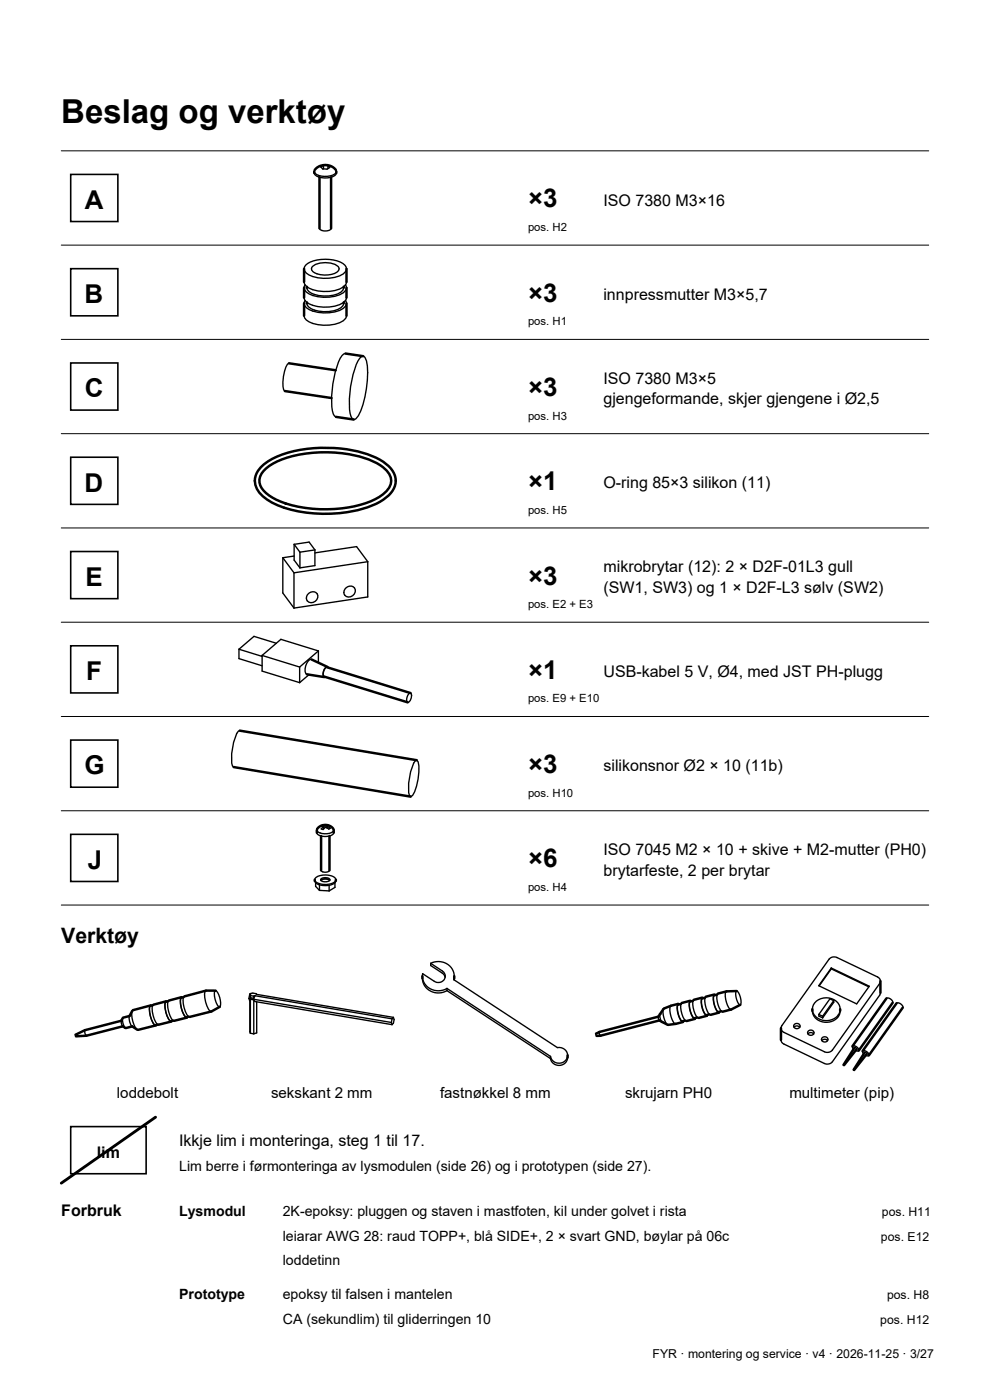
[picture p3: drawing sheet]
<svg xmlns="http://www.w3.org/2000/svg" width="210mm" height="297mm" viewBox="0 0 210 297" stroke-linecap="round" stroke-linejoin="round" font-family="sans-serif">
<path d="M13 32h184" fill="none" stroke="#000" stroke-width=".21"/>
<path d="M15 37h10v10h-10z" fill="#fff" stroke="#000" stroke-width=".34"/>
<path d="M66.7 36.7a1.94 1.94 0 0 0 2.1 1.1 2.49 2.49 0 0 0 2.5-1v-.1M66.8 36a.83 .83 0 0 0 .8 1.2 3.4 3.4 0 0 0 3.7-.7l-.1-.5M68.6 35.1l-.5 .3 .3 .4 1 .1 .5-.4-.3-.4M68.6 35.1h1M68.6 35.1v.7M69.6 35.1v.7M67.8 48.5a1.64 1.64 0 0 0 2.4 0" fill="none" stroke="#000" stroke-width=".29"/>
<path d="M66.7 36.4v.3M66.8 36a2.92 2.92 0 0 1 4.4 0M67.8 37.6v10.9M70.2 37.6v10.9M71.3 36.4v.3" fill="none" stroke="#000" stroke-width=".53"/>
<path d="M13 52h184" fill="none" stroke="#000" stroke-width=".21"/>
<path d="M15 57h10v10h-10z" fill="#fff" stroke="#000" stroke-width=".34"/>
<path d="M64.5 59.8a2.15 2.15 0 0 0 1.8 1.6 8.3 8.3 0 0 0 6.5-.5l.5-.5 .2-.6M64.8 56.3a7.5 7.5 0 0 1 8.4 0 1.02 1.02 0 0 1 .1 1.3 4.7 4.7 0 0 1-3.5 1.4 5.7 5.7 0 0 1-5.2-1.5l-.1-.5zM66.3 56.5a4.9 4.9 0 0 1 5.4 0l.2 .5a1.72 1.72 0 0 1-1.6 1.2 4.5 4.5 0 0 1-4.2-.9v-.3zM64.5 67a2.18 2.18 0 0 0 1.8 1.6 8.3 8.3 0 0 0 6.5-.6l.5-.5 .2-.5M64.5 63.1a2.19 2.19 0 0 0 1.8 1.7 8.3 8.3 0 0 0 6.5-.6l.5-.5 .2-.6M64.7 63.7a1.06 1.06 0 0 0 .3 1.6 7.9 7.9 0 0 0 7.8 .1l.5-.5a.98 .98 0 0 0 0-1.2M64.7 60.4a1.07 1.07 0 0 0 .3 1.6 7.9 7.9 0 0 0 7.8 .1 1.22 1.22 0 0 0 .6-1.4l-.1-.3M65.1 64.4a1.93 1.93 0 0 0 1.6 1.4 7.2 7.2 0 0 0 5.6-.5l.5-.5 .1-.4M65.1 61a1.89 1.89 0 0 0 1.6 1.5 7.2 7.2 0 0 0 5.6-.5l.5-.5 .1-.5" fill="none" stroke="#000" stroke-width=".29"/>
<path d="M64.5 57v2.8M73.5 57v2.8M64.5 61v2.1M64.5 64.4v2.6M65.1 60.8v.2M65.1 64.1v.3M72.9 60.8v.2M72.9 64.1v.3M73.5 61v2.1M73.5 64.4v2.6" fill="none" stroke="#000" stroke-width=".53"/>
<path d="M13 72h184" fill="none" stroke="#000" stroke-width=".21"/>
<path d="M15 77h10v10h-10z" fill="#fff" stroke="#000" stroke-width=".34"/>
<path d="M61.3 77.1a3.6 3.6 0 0 0-1.2 2.8 3.6 3.6 0 0 0 .3 3.1M73.3 75a2.28 2.28 0 0 0-1.5 1.8 19.2 19.2 0 0 0-1.1 11l.6 .6M76.3 76l.4-.4 .6 .1a4.5 4.5 0 0 1 .7 3.3 21.1 21.1 0 0 1-2 9.2l-.5 .6-.5 .2a2.3 2.3 0 0 1-.9-2.2 19.4 19.4 0 0 1 2.2-10.8z" fill="none" stroke="#000" stroke-width=".29"/>
<path d="M61.3 77.1l9.9 1.4M73.3 75l3.7 .6M60.4 83l9.9 1.4M71.3 88.4l3.7 .6" fill="none" stroke="#000" stroke-width=".53"/>
<path d="M13 92h184" fill="none" stroke="#000" stroke-width=".21"/>
<path d="M15 97h10v10h-10z" fill="#fff" stroke="#000" stroke-width=".34"/>
<path d="M55.3 99.1a16.2 16.2 0 0 1 9.8-3.9 27.5 27.5 0 0 1 15.5 2.3 5.2 5.2 0 0 1 3.3 5l-.3 1.1a7.5 7.5 0 0 1-3.8 3.3 28.2 28.2 0 0 1-22.1-.3 5.7 5.7 0 0 1-3.7-4.6 4.2 4.2 0 0 1 1.3-2.9zM55.9 99.9a13.6 13.6 0 0 1 7.5-3.4 27.7 27.7 0 0 1 16.5 1.7 5 5 0 0 1 3.1 3.8 5.2 5.2 0 0 1-3.4 3.9 27.4 27.4 0 0 1-21 .1 6 6 0 0 1-3.6-3.6 3 3 0 0 1 .9-2.5z" fill="none" stroke="#000" stroke-width=".53"/>
<path d="M13 112h184" fill="none" stroke="#000" stroke-width=".21"/>
<path d="M15 117h10v10h-10z" fill="#fff" stroke="#000" stroke-width=".34"/>
<g fill="none" stroke="#000" stroke-width=".29">
<path d="M60 118.3v7.5l2.4 3.2M60 118.3l2.4 3.2M62.4 118l-2.4 .3M62.4 115.5v3.3l1.2 1.7M62.4 115.5l3.2-.5 1.2 1.7M62.4 115.5l1.2 1.6M63.6 117.1v3.4M66.8 117.3l8.8-1.3 2.4 3.2M66.8 116.7v3.3l-3.2 .5M66.8 116.7l-3.2 .4M78 119.2v7.4l-15.6 2.4M78 119.2l-15.6 2.3"/>
<path d="M62.4 121.5v7.5M65.5 125.8a1.11 1.11 0 0 1 1.7 .1 1.11 1.11 0 0 1-.3 1.7 1.1 1.1 0 0 1-1.7-.1 1.1 1.1 0 0 1 .3-1.7zM73.5 124.7a1.11 1.11 0 0 1 1.7 0 1.11 1.11 0 0 1-.4 1.7 1.1 1.1 0 0 1-1.7-.1 1.1 1.1 0 0 1 .4-1.6z"/>
</g>
<path d="M13 132h184" fill="none" stroke="#000" stroke-width=".21"/>
<path d="M15 137h10v10h-10z" fill="#fff" stroke="#000" stroke-width=".34"/>
<g fill="none" stroke="#000" stroke-width=".29">
<path d="M50.7 137.7v2l4.9 1.5M50.7 137.7l4.9 1.5M55.6 139v3.4l8 2.4M55.6 139l8 2.5M58.6 136.5l-4.7-1.5-3.2 2.7M66.1 139.9h-.2a2.43 2.43 0 0 0-.9 3.1h.1M67.5 138.1l-7.9-2.5-4 3.4M67.5 138.1v2.5M67.5 138.1l-3.9 3.4M63.6 141.5v3.3M65.6 143.1l-2 1.7M69.4 141.6a1.41 1.41 0 0 0-.6 1.9"/>
<path d="M69.6 141.6l-.1-.1a1.47 1.47 0 0 0-.7 2.1h.2M86.7 147.2l.4-.2a1.42 1.42 0 0 1-.6 2 1.42 1.42 0 0 1 .2-1.8z"/>
</g>
<path d="M66.1 139.9l3.4 1.6M65.1 143l3.7 .6M68.8 143.5l17.7 5.5M69.4 141.6l17.7 5.4" fill="none" stroke="#000" stroke-width=".53"/>
<path d="M13 152h184" fill="none" stroke="#000" stroke-width=".21"/>
<path d="M15 157h10v10h-10z" fill="#fff" stroke="#000" stroke-width=".34"/>
<path d="M50.9 155l-.3 .1a10.7 10.7 0 0 0-1.3 7.4l.3 .2M88.1 161.4l.3-.1 .3 .3a11.5 11.5 0 0 1-1.2 7.2l-.4 .2-.3-.2a10.8 10.8 0 0 1 1.3-7.4z" fill="none" stroke="#000" stroke-width=".29"/>
<path d="M50.9 155l37.5 6.3M49.6 162.7l37.5 6.3" fill="none" stroke="#000" stroke-width=".53"/>
<path d="M13 172h184" fill="none" stroke="#000" stroke-width=".21"/>
<path d="M15 177h10v10h-10z" fill="#fff" stroke="#000" stroke-width=".34"/>
<g fill="none" stroke="#000" stroke-width=".29">
<path d="M67.2 176.6v.1a2.57 2.57 0 0 0 3.6 .1v-.2M67.3 175.8a.63 .63 0 0 0 .6 .9 2.41 2.41 0 0 0 2.9-.5l-.1-.4M68.3 175.1l-.3 .2 .7 .1M68.3 175.1l.7 .1M68.3 175.1v.2M68.7 175.4v.4M68.7 175.8h.1M69 175.2v.4M69.3 175.3l.7 .4-.3 .2-.3-.3a.65 .65 0 0 0-.9 .4l-.4-.1 .6-.5M69.3 175.6h.1M69.3 175.3v.3M69.5 175l-.5 .2"/>
<path d="M69.5 175l.4 .2-.6 .1M69.5 175v.3M66.8 186.9a1.6 1.6 0 0 0 1.7 .9l.3 .1a2.2 2.2 0 0 0 2.4-1M66.9 186.2a3.5 3.5 0 0 1 4.3 .2 1.03 1.03 0 0 1-1.2 1.1l-.3 .1a2.54 2.54 0 0 1-2.9-1zM67 187.3v.7l.8 .9M67.8 187.7v1.2M67.8 188.9l2 .1M68.1 186.8a1.53 1.53 0 0 1 1.9 0M68.1 186.5a1.34 1.34 0 0 1 1.9 .1 1.31 1.31 0 0 1-2 0zM68.1 184.6a1.17 1.17 0 0 0 1.8 0M68.1 186.8a1.3 1.3 0 0 1 1.8 0M69.8 187.8v1.2"/>
<path d="M71.1 187.3v.9l-1.3 .8M16 219.5l.1 .3M18 218.5v.7l.3 .5M18 218.5h.1M25.7 216.6l.1 .6 .2 .5M26.1 215.9a2.1 2.1 0 0 0 .6 2.2M27.4 215.6a2.67 2.67 0 0 0 .6 2.1M28.2 214.3h-.1a4.5 4.5 0 0 0 1.1 4.2h.1M32 213.4h-.1a4.6 4.6 0 0 0 1 4.1h.1M32.1 213.3l-.2 .1a4.7 4.7 0 0 0 1 4.1l.3-.1M32.6 213.1l-.2 .1a4.8 4.8 0 0 0 1.1 4.2h.2M35.3 212.5l-.1 .1a4.5 4.5 0 0 0 1 4h.1"/>
<path d="M35.4 212.4l-.3 .1a4.8 4.8 0 0 0 1.1 4.2l.3-.1M35.8 212.3h-.1a4.8 4.8 0 0 0 1.1 4.3h.1M38.6 211.6l-.2 .1a4.6 4.6 0 0 0 1.1 4.1h.1M38.8 211.6h-.4a4.9 4.9 0 0 0 1.1 4.3l.3-.2M39.1 211.4l-.1 .1a4.9 4.9 0 0 0 1.1 4.2h.1M39.8 215.7h.1M43.7 210.1l-.1 .1a4.9 4.9 0 0 0 1.1 4.4h.2M45.6 210.2h.1a3.5 3.5 0 0 1 .9 3.4h-.1a3.6 3.6 0 0 1-.9-3.4zM52.8 211.8l.1 .5h.2v-.3M52.8 211.8l30.2 5.1M52.9 211.1h.2M52.9 211.1l-.1 .7"/>
<path d="M53 212.3v6.6l.1 .3M53 210.9v.1M53 210.9l.6-.2 .7 .1 .1 .1 29 4.9M53 210.9l-.1 .2M53.1 211.1v.1M53.1 211.1v.6M53.1 219.2l.7 .1M53.1 211.2v.5M53.1 212v7.2M53.1 212l.7 .1M53.1 211.2l.7 .1M53.1 211.7l.7 .1"/>
<path d="M53.8 212.1l.3 .4 29.1 4.9M53.8 211.3v.5M53.8 212.1v7.2M54.1 211.2l-.3 .1M54.1 211.2l29.1 4.9M54.1 211.2l-.3 .6M54.5 212.5v6.6l-.7 .2M83 216.9l.2 .5M83.2 216.1l-.2 .8M83.4 215.8l.2 .5-.2 .8-.2 .3M83.4 215.8l-.2 .3M89.6 207.6a3.4 3.4 0 0 0 5.2 2.6"/>
<path d="M91.4 204.4v.4l2.6 1.8 .4 .7M91.4 204.4l2.4 1.6a1.39 1.39 0 0 1 .3 2 1.39 1.39 0 0 1-2 .2l-2.5-1.6a3.3 3.3 0 0 0 1.6 3.2 3.3 3.3 0 0 0 3.6-.1M91.4 204.4a3.3 3.3 0 0 1 3.5 .1 3.3 3.3 0 0 1 1.4 3.3l21.9 14.4a1.73 1.73 0 0 1 2.2 2 1.73 1.73 0 0 1-2.7 1.2l-.5-.4-.4-.9M94.8 210.2l22 14.4M94.8 209.7l22 14.4M94.8 209.7v.5M96.4 207.6l-.1 .3M126.4 219.3l.1 .5M126.4 219.3h.1M127.2 218.9v.5l.2 .3M127.2 218.9h.1M127.4 219.7h.1"/>
<path d="M139.6 215.7l.2 .8M140 215.2a2.04 2.04 0 0 0 .4 1.6M140 215.1h.1M140.4 216.8h.1M140.8 214a3.4 3.4 0 0 0 .9 3.4M142.3 213.4h-.1a4.2 4.2 0 0 0 1 3.8h.1M143.9 213.1l-.1 .1a3.8 3.8 0 0 0 .9 3.4h.1M144.1 213.1l-.3-.1a4.2 4.2 0 0 0 1 3.8l.2-.2M144.6 212.8a4.1 4.1 0 0 0 .9 3.8h.1M146.5 212.5h-.1a3.8 3.8 0 0 0 .9 3.5h.1M146.7 212.4h-.4a4.2 4.2 0 0 0 1 3.7l.3-.2M147.2 212.1l-.1 .1a4.2 4.2 0 0 0 1 3.7h.1"/>
<path d="M149 211.8h-.1a3.8 3.8 0 0 0 .9 3.5h.1M149.2 211.7h-.3a4.1 4.1 0 0 0 1 3.8l.3-.2M149.7 211.4v.1a4.1 4.1 0 0 0 .9 3.8h.1M151.6 211.1l-.1 .1a3.8 3.8 0 0 0 .9 3.5h.1M151.8 211.1l-.3-.1a4.2 4.2 0 0 0 .9 3.8l.3-.2M152.3 210.8h-.1a4.1 4.1 0 0 0 1 3.8h.1M154.1 210.3l-.1 .1a4.1 4.1 0 0 0 1 3.8l.1-.1M154.1 210.3h.1M156.2 210.3l.1-.1a2.91 2.91 0 0 1 .7 3 3 3 0 0 1-.8-2.9zM168.4 217.9a.77 .77 0 0 1 1.2 0M168.6 217.3a.62 .62 0 0 1 .8-.1 .62 .62 0 0 1 .1 .9 .62 .62 0 0 1-.9 0 .62 .62 0 0 1 0-.8zM171.4 219.4a.76 .76 0 0 1 1.2 0"/>
<path d="M171.5 218.7a.62 .62 0 0 1 .9-.1 .62 .62 0 0 1 0 .9 .62 .62 0 0 1-.8 0 .62 .62 0 0 1-.1-.8zM172.3 214.5a3.1 3.1 0 0 0 5.3 1.5l.4-.6 .2-.9M173.2 212.4a3.2 3.2 0 0 1 5 1.2 2.65 2.65 0 0 1-3.2 2.9 2.38 2.38 0 0 1-2.4-1.4 2.38 2.38 0 0 1 .6-2.7zM173.7 215.2v.4l.8 .3M173.7 215.2l.8 .4M174.5 215.6v.3M176 203.3l.6-.3h.7l9.1 4.4a.9 .9 0 0 1 .2 1.3l-10 14.1a1.4 1.4 0 0 1-1.7 .3l-8.6-4.1-.5-.4a.86 .86 0 0 1 0-1zM176.3 205.4l8.1 3.8-2.7 3.8-8-3.9zM176.3 205.5l8 3.9M176.3 205.4v.1M176.3 205.5l-2.5 3.7M176.9 212.3v.3l-2.4 3.3"/>
<path d="M176.9 212.3l-2.4 3.3M176.9 212.3l-.9-.4-2.3 3.3M186.8 210.6l-.2 .5-10 14.1a1.42 1.42 0 0 1-1.7 .4l-8.6-4.1-.5-.4-.1-.5M188 211.8a1.02 1.02 0 0 1 1.3 .9M190.2 212.8a1.02 1.02 0 0 1 1.3 1M116.8 224.1v.5M120.4 224.4a1.84 1.84 0 0 1-1.7 1.6 1.84 1.84 0 0 1-1.9-1.4M174.3 220.8a.77 .77 0 0 1 1.2 0M174.5 220.1a.62 .62 0 0 1 .8-.1 .62 .62 0 0 1 .1 .9 .63 .63 0 0 1-.9 0 .63 .63 0 0 1 0-.8zM178.9 225.9l.1 .1zM181.1 222.6l-.3-.4v-.3a1.02 1.02 0 0 1 1.4 1h-.7M181.1 226.9l.1 .1z"/>
<path d="M181.3 222.2l.3 .1 .1 .3M181.5 222.9h.1M183.2 223.6l-.2-.6a1.02 1.02 0 0 1 1.3 .9l-.3 .1-.4-.1M183.4 223.3h.3l.2 .3M183.6 223.9h.1"/>
</g>
<g fill="none" stroke="#000" stroke-width=".53">
<path d="M67.2 176.1v.5M67.3 175.8a2.16 2.16 0 0 1 3.4 0M68.1 177.3v7.3M69.9 177.3v7.3M70.8 176.1v.5M66.8 186.6v.3M71.2 186.6v.3M18.3 219.7l-2.2 .1M25.7 216.5l-7.7 2-2 1M26 217.7l.6 .4M26 216l-.3 .6M26.1 217.7l-7.8 2"/>
<path d="M27.5 215.5l-1.4 .4M28 217.7l1.1 .7M28.1 217.7l-1.4 .4M28.1 214.5l-.7 1.1M32 213.3l-3.8 1M32.4 213.2l-.4 .2M33.1 217.5l-3.8 1M33.5 217.4l-.5 .1M35.2 212.4l-2.6 .7M35.7 212.4l-.4 .1M36.3 216.7l-2.6 .7M36.7 216.5l-.4 .1"/>
<path d="M38.5 211.5l-2.7 .8M38.9 211.5l-.3 .1M39.7 215.9l-2.8 .7M40 215.7l-.4 .1M43.7 210.2l-4.6 1.2M43.7 210.1l2 .1M44.8 214.6l-4.6 1.1M46.6 213.6l-1.7 1M89.6 207.1v.5M96.4 207.1v.5M140.7 214l-1 1.7-12.5 3.2-.8 .4M141.6 217.4l-1.7-.9-12.5 3.2-.9 .1"/>
<path d="M142.3 213.4l-1.5 .6M143.3 217.2l-1.6 .2M143.9 213l-1.6 .4M144.5 213l-.6 .1M144.9 216.8l-1.6 .4M145.4 216.5l-.6 .1M146.4 212.3l-1.8 .5M147 212.3l-.5 .2M147.4 216.1l-1.8 .5M147.9 215.9l-.5 .1M149 211.6l-1.8 .5M149.6 211.7l-.6 .1"/>
<path d="M150 215.5l-1.8 .4M150.5 215.2l-.6 .1M151.5 211l-1.8 .4M152.1 211l-.5 .1M152.5 214.8l-1.8 .5M153 214.5l-.5 .2M155.1 214.2l-1.8 .4M156.3 210.2l-2.2 .1-1.8 .5M157 213.2l-1.9 .9M165.7 218.1v2.5M172.3 214.1v.4M178.2 214.1v.4"/>
<path d="M186.8 208.1v2.5M188 211.8l-7.2 10.1M189.3 212.7l-7.1 10.2M190.2 212.8l-7.2 10.2M191.5 213.8l-7.2 10.1M120.4 223.9v.5M181.3 222.2l-2.4 3.7M181.7 222.6l-2.7 3.4M183.4 223.3l-2.3 3.6M183.9 223.6l-2.7 3.4"/>
</g>
<path d="M13 192h184" fill="none" stroke="#000" stroke-width=".21"/>
<path d="M15 239h16v10h-16z" fill="none" stroke="#000" stroke-width=".34"/>
<path d="M33 237l-20 14" fill="none" stroke="#000" stroke-width=".6"/>
<text font-size="7" x="13" y="26">Beslag og verktøy</text>
<g font-size="5.5">
<text x="18" y="44.3">A</text>
<text x="112" y="44">×3</text>
<text x="17.9" y="64.3">B</text>
<text x="112" y="64">×3</text>
<text x="112" y="84">×3</text>
<text x="18" y="84.3">C</text>
<text x="18" y="104.3">D</text>
<text x="112" y="104">×1</text>
<text x="18.1" y="124.3">E</text>
<text x="112" y="124">×3</text>
<text x="112" y="144">×1</text>
<text x="18.2" y="144.3">F</text>
<text x="17.9" y="164.3">G</text>
<text x="112" y="164">×3</text>
<text x="18.6" y="184.3">J</text>
<text x="112" y="184">×6</text>
</g>
<text font-size="4.5" x="13" y="200">Verktøy</text>
<g font-size="3.4">
<text x="128" y="43.6">ISO 7380 M3×16</text>
<text x="128" y="63.6">innpressmutter M3×5,7</text>
<text x="128" y="81.4">ISO 7380 M3×5</text>
<text x="128" y="85.8">gjengeformande, skjer gjengene i Ø2,5</text>
<text x="128" y="103.6">O-ring 85×3 silikon (11)</text>
<text x="128" y="121.4">mikrobrytar (12): 2 × D2F-01L3 gull</text>
<text x="128" y="125.8">(SW1, SW3) og 1 × D2F-L3 sølv (SW2)</text>
<text x="128" y="143.6">USB-kabel 5 V, Ø4, med JST PH-plugg</text>
<text x="128" y="163.6">silikonsnor Ø2 × 10 (11b)</text>
<text x="128" y="181.4">ISO 7045 M2 × 10 + skive + M2-mutter (PH0)</text>
<text x="128" y="185.8">brytarfeste, 2 per brytar</text>
<text x="20.5" y="245.6">lim</text>
<text x="38" y="243.2">Ikkje lim i monteringa, steg 1 til 17.</text>
<text x="13" y="258">Forbruk</text>
</g>
<g font-size="3.2">
<text x="24.8" y="233">loddebolt</text>
<text x="57.5" y="233">sekskant 2 mm</text>
<text x="93.4" y="233">fastnøkkel 8 mm</text>
<text x="132.6" y="233">skrujarn PH0</text>
<text x="167.4" y="233">multimeter (pip)</text>
</g>
<g font-size="3">
<text x="38" y="248.4">Lim berre i førmonteringa av lysmodulen (side 26) og i prototypen (side 27).</text>
<text x="38" y="258">Lysmodul</text>
<text x="60" y="258">2K-epoksy: pluggen og staven i mastfoten, kil under golvet i rista</text>
<text x="60" y="263.2">leiarar AWG 28: raud TOPP+, blå SIDE+, 2 × svart GND, bøylar på 06c</text>
<text x="60" y="268.4">loddetinn</text>
<text x="38" y="275.6">Prototype</text>
<text x="60" y="275.6">epoksy til falsen i mantelen</text>
<text x="60" y="280.8">CA (sekundlim) til gliderringen 10</text>
</g>
<g font-size="2.6">
<text x="186.9" y="263.2">pos. E12</text>
<text x="187.1" y="258">pos. H11</text>
<text x="188.2" y="275.6">pos. H8</text>
<text x="186.7" y="280.8">pos. H12</text>
<text x="138.4" y="288">FYR · montering og service · v4 · 2026-11-25 · 3/27</text>
</g>
<g font-size="2.4">
<text x="112" y="49">pos. H2</text>
<text x="112" y="69">pos. H1</text>
<text x="112" y="89">pos. H3</text>
<text x="112" y="109">pos. H5</text>
<text x="112" y="129">pos. E2 + E3</text>
<text x="112" y="149">pos. E9 + E10</text>
<text x="112" y="169">pos. H10</text>
<text x="112" y="189">pos. H4</text>
</g>
</svg>
